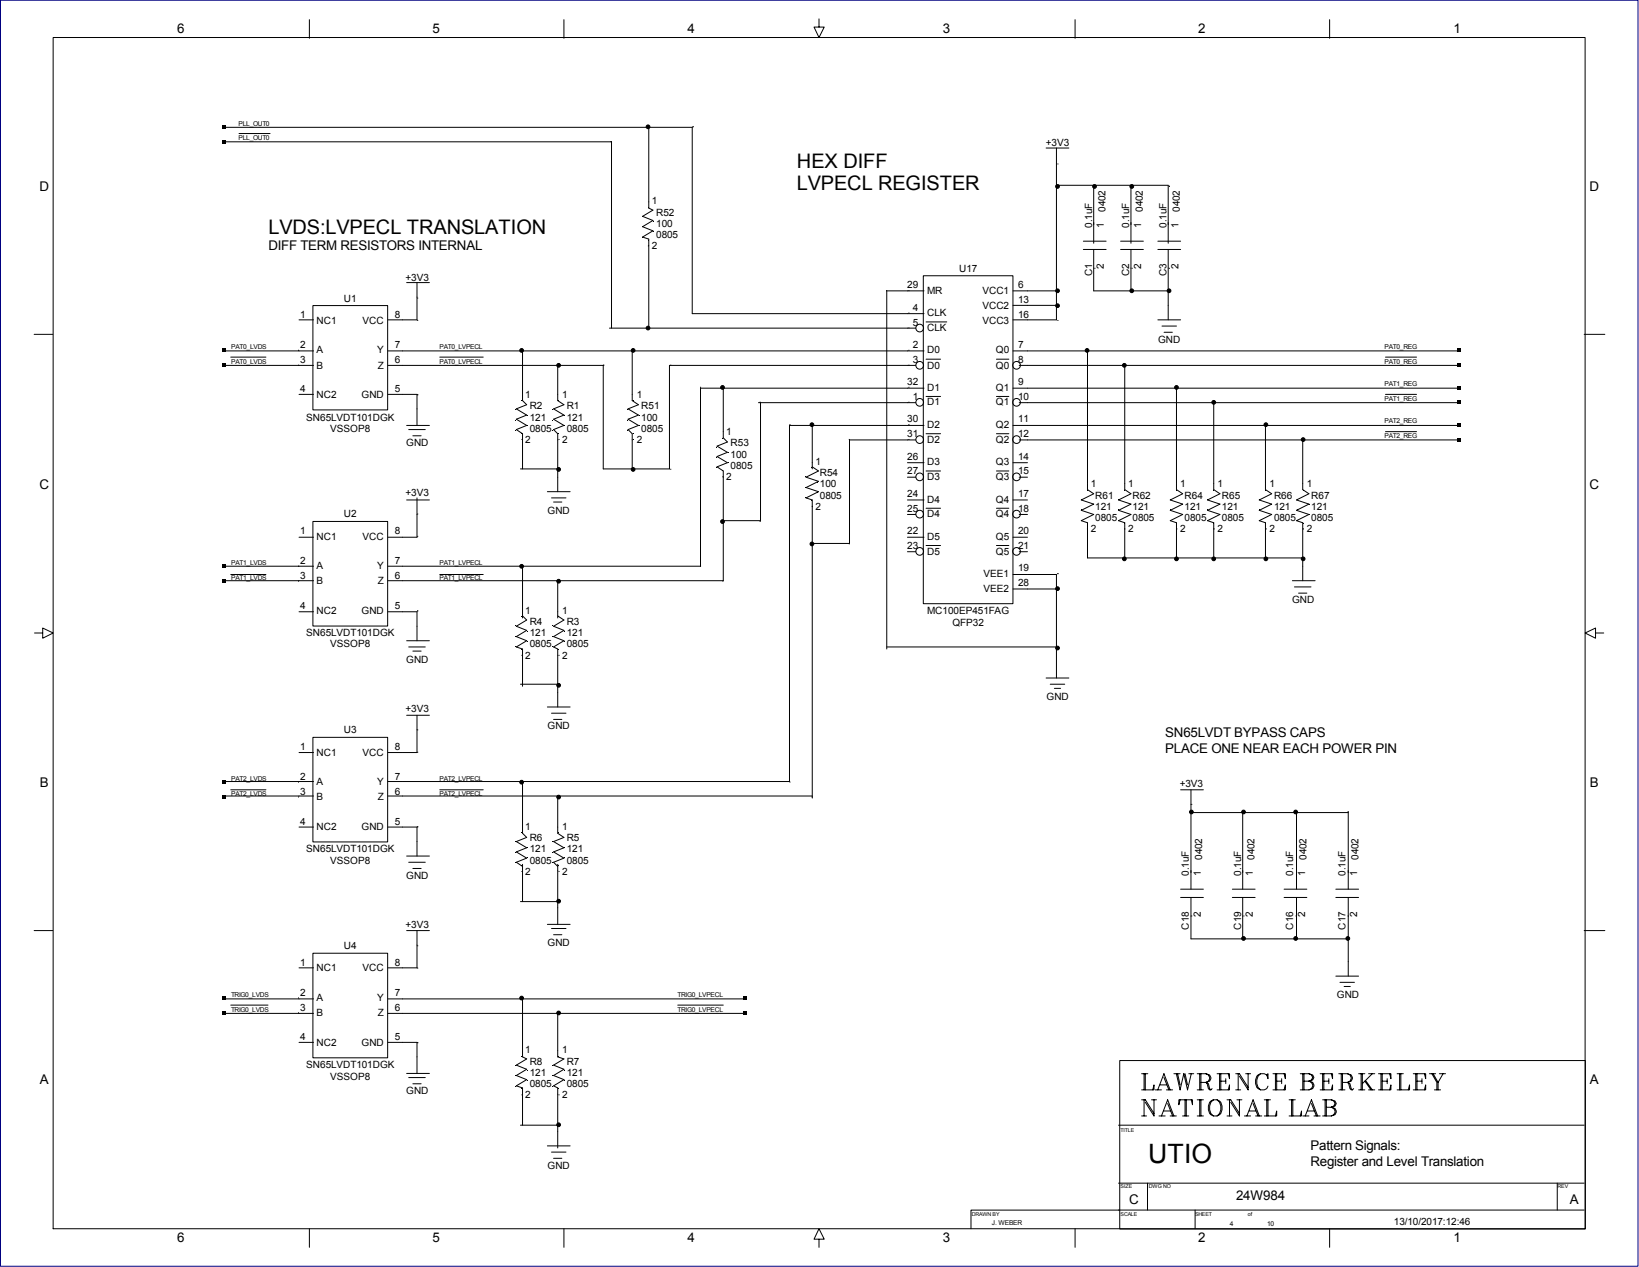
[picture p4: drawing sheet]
<svg xmlns="http://www.w3.org/2000/svg" width="279mm" height="216mm" viewBox="0 0 279 216" stroke-linecap="round" stroke-linejoin="round" font-family="sans-serif">
<path d="M.1 0h279.1v215.8h-279.1z" fill="none" stroke="#000080" stroke-width=".17"/>
<g fill="none" stroke="#000" stroke-width=".17">
<path d="M9.1 6.4h261.1v203h-261.1zM52.7 3.4v3.1M96.1 3.4v3.1M139.6 3.2v1.4h.9l-.9 1.8-.8-1.8h.8M183.3 3.4v3.1M226.7 3.4v3.1M38.3 21.7h79.7v31.7h39.5M38.3 24.2h65.9v31.7M40.7 22.8h5.3M110.6 21.7v13.8l.7 .3-1.8 1.1 1.8 .7-1.8 1 1.8 .7-1.8 1.1 1.1 .3v15.2M178.3 25.2h3.9M180.1 25.2v29.3h-7.4"/>
<path d="M180.1 31.6h19v9.9M186.4 31.6v9.9M192.8 31.6v9.9M5.8 57h3.2M38.3 59.8h15.1M51 54.5h2.4M53.3 52.1h12.8v17.7h-12.8zM66.1 59.8h91.4M69.3 48.2h3.9M71.1 48.2v6.3h-5M89.1 59.8v8.5l.7 .7-1.8 .7 1.8 1-1.8 .7 1.8 1.1-1.8 .7 1.1 .7v6M103.9 55.9h52.2"/>
<path d="M107.8 59.8v8.5l1 .7-1.7 .7 1.7 1-1.7 .7 1.7 1.1-1.7 .7 .7 .7v6M157.4 47h15.3v55.9h-15.3zM157.5 49.6h-6.3v61M157.9 54.9h3.5M172.7 52h7.4M172.7 49.6h7.4M172.7 59.8h76.2M184.7 42.5h3.9M184.7 41.1h3.9M185.4 59.8v23.6l1 .7-2.1 1.1 2.1 .7-2.1 1.1 2.1 .7-2.1 1 1.1 .4v6h36.7M186.4 42.5v7.1h12.7M191 42.5h3.9"/>
<path d="M191 41.1h3.9M192.8 42.5v7.1M197.4 54.5h3.9M197.4 42.5h3.9M197.4 41.1h3.9M198.1 55.6h2.5M198.4 56.6h1.4M199.1 42.5v12M270.1 57h3.5M38.3 62.3h15.1M39.3 60.9h6M51 67.2h2.4"/>
<path d="M66.1 62.3h36.7v17.6h11.3v-17.6h42M66.1 67.2h5v5.3M69.3 72.5h3.9M69.7 73.2h2.8M70.4 74.3h1.4M75 60.9h7.4M88.7 79.9h6.4M95.1 62.3v6l1 .7-1.7 .7 1.7 1-1.7 .7 1.7 1.1-1.7 .7 .7 .7v9.9M123.3 66.1v8.5l.7 .7-1.8 .7 1.8 1.1-1.8 .7 1.8 1-1.8 .8 1.1 .7v18.7h-57.2M129.3 68.6h26.8M129.6 68.6v20.1h-6.7M138.5 72.5v7.4"/>
<path d="M138.5 79.6l1 .7-2.1 1 2.1 .7-2.1 1.1 2.1 .7-2.1 1 1.1 .4v50.8M154.7 78.8h2.8M156.1 75h-11.3v17.6h-6.3M157.5 72.5h-22.9v60.7h-68.5M157.5 66.1h-38.1v30.4h-53.3M157.9 61.2h2.4M157.9 67.6h2.4M157.9 73.9h2.4M169.9 61.2h2.1M169.9 67.6h2.1M169.9 73.9h2.1M172.7 78.8h2.5"/>
<path d="M172.7 72.5h76.2M172.7 66.1h76.2M173.7 62.3h75.2M173.7 68.6h75.2M173.7 75h75.2M191.7 62.3v21.1l1.1 .7-2.1 1.1 2.1 .7-2.1 1.1 2.1 .7-2.1 1 1 .4v6M200.6 66.1v17.3l1 .7-2.1 1.1 2.1 .7-2.1 1.1 2.1 .7-2.1 1 1.1 .4v6M206.9 68.6v14.8l1.1 .7-2.2 1.1 2.2 .7-2.2 1.1 2.2 .7-2.2 1 1.1 .4v6M215.7 72.5v10.9l1.1 .7-2.1 1.1 2.1 .7-2.1 1.1 2.1 .7-2.1 1 1 .4v6M222.1 75v8.4l1 .7-2.1 1.1 2.1 .7-2.1 1.1 2.1 .7-2.1 1 1.1 .4v9.9M236.2 60.9h5.3M236.2 67.2h5.3"/>
<path d="M236.2 73.6h5.3M38.3 99h15.1M38.3 96.5h15.1M39.3 97.9h6M51 91.5h2.4M53.3 88.9h12.8v17.8h-12.8zM69.3 85.2h3.9M71.1 84.8v6.7h-5M75 97.9h7.4M89.1 96.5v8.8M93.3 83.8h3.9M94 84.8h2.5"/>
<path d="M94.4 85.5h1.4M95.1 99v6.3M154.7 91.5h2.8M154.7 85.2h2.8M154.7 81.3h1.4M154.7 87.7h1.4M154.7 94h1.4M157.9 80.3h2.4M157.9 86.6h2.4M157.9 93h2.4M169.9 80.3h2.1M169.9 86.6h2.1"/>
<path d="M169.9 93h2.1M172.7 97.9h7.4v17.6M172.7 91.5h2.5M172.7 85.2h2.5M173.7 81.3h1.5M173.7 87.7h1.5M173.7 94h1.5M220.3 99h3.9M5.9 107.9h1.4v-.9l1.8 .9-1.8 .9v-.9M51 104.2h2.4M66.1 104.2h5v5M69.3 109.2h3.9"/>
<path d="M69.7 110.2h2.8M70.4 110.9h1.4M88.7 116.6h6.4M89.1 105l.7 .7-1.8 1 1.8 .7-1.8 1.1 1.8 .7-1.8 1 1.1 .4v6.3M95.1 105l1 .7-1.7 1 1.7 .7-1.7 1.1 1.7 .7-1.7 1 .7 .4v9.9M151.2 110.2h28.9M172.7 100.4h7.4M178.3 115.5h3.9M179 116.6h2.5M179.7 117.3h1.1M220.7 100h2.8M221.4 101.1h1.4"/>
<path d="M272 107.9v-.9l-1.8 .9 1.8 .9v-.9h1.4M38.3 133.2h15.1M38.3 135.6h15.1M39.3 134.6h6M51 128.2h2.4M53.3 125.6h12.8v17.9h-12.8zM66.1 135.6h72.4M69.3 121.9h3.9M71.1 121.9v6.3h-5M75 134.6h7.4M89.1 133.2v8.8l.7 .7-1.8 .7 1.8 1.1-1.8 .7 1.8 1-1.8 .7 1.1 .7M93.3 120.5h3.9"/>
<path d="M94 121.5h2.5M94.4 122.6h1.4M95.1 135.6v6.4l1 .7-1.7 .7 1.7 1.1-1.7 .7 1.7 1-1.7 .7 .7 .7M201.3 134.6h3.8M203 134.6v16.9M203 138.5h26.8v13M211.8 138.5v13M221 138.5v13M5.8 158.6h3.2M51 140.9h2.4M66.1 140.9h5v5M69.3 158.6h3.9"/>
<path d="M69.3 145.9h3.9M69.7 146.9h2.8M70.4 148h1.4M71.1 158.6v6.3h-5M88.7 153.6h6.4M89.1 147.3v6.3M93.3 157.5h3.9M94 158.2h2.5M94.4 159.3h1.4M95.1 147.3v10.2M201.3 152.9h3.8M201.3 151.5h3.8"/>
<path d="M203 152.9v7.1h26.8M210.1 152.9h3.9M210.1 151.5h3.9M211.8 152.9v7.1M218.9 152.9h3.9M218.9 151.5h3.9M221 152.9v7.1M227.7 152.9h3.9M227.7 151.5h3.9M229.8 152.9v13.4M270.1 158.6h3.5M38.3 170.2h15.1"/>
<path d="M38.3 172.7h15.1M39.3 171.3h6.4M51 164.9h2.4M51 177.6h2.4M53.3 162.4h12.8v17.9h-12.8zM66.1 177.6h5v5.3M66.1 170.2h60.7M66.1 172.7h60.7M89.1 170.2v9.9l.7 .3-1.8 1.1 1.8 .7-1.8 1.1 1.8 .7-1.8 1 1.1 .4v6.3M95.1 172.7v7.4l1 .3-1.7 1.1 1.7 .7-1.7 1.1 1.7 .7-1.7 1 .7 .4v10.2M115.5 171.3h7.8M227.7 166.3h3.9"/>
<path d="M228.4 167.4h2.5M229.1 168.1h1.1M69.3 182.9h3.9M69.7 183.6h2.8M70.4 184.7h1.4M88.7 191.7h6.4M93.3 195.3h3.9M94 196.3h2.5M94.4 197.4h1.4M190.7 191.7h79.4M190.9 180.7h79.4v28.7h-79.4zM194.6 185.7h2.1v-.8l-.2 .8"/>
<path d="M194.6 183h1.1M194.6 190.2h.9M194.6 187.4h.6l1.5 2.3M195 183v2.7M195 187.4v2.8M195.2 183v2.7M196.3 187.4h.8M196.7 187.4v2.8l-1.5-2.4M196.9 185.7h1.1M197.4 185.7l1-2.7 1.1 2.7M197.6 190.2h1M197.8 184.9h1"/>
<path d="M198 190.2l1.1-2.8 1 2.8M198.4 183.6l.9 2.1M198.4 189.3h1.1M198.8 185.7h1.1M199.1 188l.8 2.2M199.5 190.2h1M200.1 183h1.1M200.5 183l.7 2.7 .6-2.7 .6 2.7 .7-2.7M200.7 183l.5 1.9M201.2 187.4l-.2 .9v-.9h2.3v.9l-.2-.9M201.6 190.2h1M202 183l.4 1.9"/>
<path d="M202 187.4v2.8M202.2 187.4v2.8M202.6 183h.9M204.1 183h1.5l.6 .2 .2 .4-.2 .6-.6 .2h-.9M204.1 185.7h1M204.1 190.2h1M204.1 187.4h1M204.5 183v2.7M204.5 187.4v2.8M204.7 183v2.7M204.7 187.4v2.8M205.6 184.4l.4 .3 .2 .8 .2 .2"/>
<path d="M205.6 184.4l.2 .3 .2 .8 .2 .2h.2l.2-.2M205.6 183l.4 .2 .2 .4-.2 .6-.4 .2M206.4 187.6a1.25 1.25 0 0 1 1.5 0 1.25 1.25 0 0 1 .4 1.5 1.17 1.17 0 0 1-1.1 1.1 1.17 1.17 0 0 1-1.2-1.1v-.6l.2-.7zM206.8 187.4a1.76 1.76 0 0 0 0 2.8M207.5 185.7h2.1v-.8l-.2 .8M207.5 183h2.1v.8l-.2-.8M207.5 187.4a1.76 1.76 0 0 1 0 2.8M207.9 183v2.7M208.1 184.2h.9M208.1 183v2.7M209 183.8v.9M209.2 190.2h.8"/>
<path d="M209.2 187.4h.6l1.5 2.3M209.6 187.4v2.8M210.7 183h.6l1.5 2.3M210.7 185.7h.8M210.9 187.4h.8M211.1 183v2.7M211.3 187.4v2.8l-1.5-2.4M212.1 190.2h1.1M212.3 183h.9M212.6 190.2l1-2.8 1.1 2.8M212.8 183v2.7l-1.5-2.3M213 189.3h1"/>
<path d="M213.6 188l.9 2.2M214 190.2h1.1M214.9 183a1.76 1.76 0 0 0 0 2.7M215.5 190.2h2.1v-.9l-.2 .9M215.5 187.4h1.1M215.9 183.2l.3-.2v.8l-.3-.6a1.25 1.25 0 0 0-1.5 0 1.25 1.25 0 0 0-.4 1.5 1.17 1.17 0 0 0 .7 1 1.17 1.17 0 0 0 1.2-.2l.3-.4M215.9 187.4v2.8M216.2 187.4v2.8M217 185.7h2.1v-.8l-.2 .8M217 183h2.1v.8l-.2-.8M217.4 183v2.7M217.6 184.2h.9"/>
<path d="M217.6 183v2.7M218.5 183.8v.9M219.8 190.2h2.1v-.9l-.2 .9M219.8 187.4h1M220.2 187.4v2.8M220.4 187.4v2.8M221.7 183h1.4l.7 .2 .2 .4-.2 .4-.7 .2M222.1 183v2.7M222.1 190.2h1M222.3 184.2h.8l.7 .2 .2 .7-.2 .4-.7 .2h-1.4M222.3 183v2.7M222.5 190.2l1.1-2.8 1 2.8"/>
<path d="M222.9 189.3h1.1M223.1 184.2l.5 .2 .2 .5-.2 .6-.5 .2M223.1 183l.5 .2 .2 .4-.2 .4-.5 .2M223.6 188l.8 2.2M224 190.2h1M225 185.7h2.2v-.8l-.3 .8M225 183h2.2v.8l-.3-.8M225.5 187.4h1.4l.7 .2 .2 .4-.2 .5-.7 .2M225.5 183v2.7M225.7 184.2h.8M225.7 183v2.7M225.9 187.4v2.8"/>
<path d="M226.1 188.7h.8l.7 .2 .2 .6-.2 .4-.7 .3h-1.4M226.1 187.4v2.8M226.5 183.8v.9M226.9 188.7l.5 .2 .2 .4-.2 .6-.5 .3M226.9 187.4l.5 .2 .2 .4-.2 .5-.5 .2M228.2 183h1.5l.6 .2 .2 .4-.2 .6-.6 .2h-.8M228.2 185.7h1.1M228.6 183v2.7M228.9 183v2.7M229.7 184.4l.4 .3 .2 .8 .2 .2M229.7 184.4l.2 .3 .2 .8 .2 .2h.2l.3-.2M229.7 183l.4 .2 .2 .4-.2 .6-.4 .2"/>
<path d="M231.6 183h1.1M231.6 185.7h1.1M232 183v2.7M232.2 183v2.7M232.7 184.2l1 1.5M232.9 184.2l1 1.5M233.3 183h1.1M233.3 185.7h1.1M233.9 183l-1.7 1.7M235 185.7h2.1v-.8l-.2 .8M235 183h2.1v.8l-.2-.8M235.4 183v2.7"/>
<path d="M235.6 184.2h.9M235.6 183v2.7M236.5 183.8v.9M238.2 185.7h2.1v-.8l-.2 .8M238.2 183h1M238.6 183v2.7M238.8 183v2.7M240.9 185.7h2.1v-.8l-.2 .8M240.9 183h2.1v.8l-.2-.8M241.3 183v2.7M241.6 184.2h.8M241.6 183v2.7"/>
<path d="M242.4 183.8v.9M243.7 183h1M244.1 183l.8 1.4v1.3M244.3 183l.9 1.4M244.5 185.7h1.1M245.4 183h1M246 183l-.8 1.4v1.3M52.7 209.4v3.1M96.1 209.4v3.1M139.6 211.2h.9l-.9-1.8-.8 1.8h.8v1.4M183.3 209.4v3.1M190.7 201.6h79.4"/>
<path d="M190.7 206.2h79.4M190.9 206.2h-25.4v3.2M195.6 201.6v4.6M203.7 206.2v3.2M226.7 209.4v3.1M265.5 201.6v4.6"/>
<circle cx="110.5" cy="21.6" r=".32"/>
<circle cx="180.3" cy="31.8" r=".32"/>
<circle cx="186.6" cy="31.8" r=".32"/>
<circle cx="192.9" cy="31.8" r=".32"/>
<circle cx="88.9" cy="59.7" r=".32"/>
<circle cx="107.9" cy="59.7" r=".32"/>
<circle cx="110.5" cy="55.9" r=".32"/>
<circle cx="156.8" cy="55.9" r=".66"/>
<circle cx="180.3" cy="52.1" r=".32"/>
<circle cx="180.3" cy="49.6" r=".32"/>
<circle cx="185.3" cy="59.7" r=".32"/>
<circle cx="192.9" cy="49.6" r=".32"/>
<circle cx="199.3" cy="49.6" r=".32"/>
<circle cx="95.2" cy="80" r=".32"/>
<circle cx="95.2" cy="62.3" r=".32"/>
<circle cx="107.9" cy="80" r=".32"/>
<circle cx="123.2" cy="66" r=".32"/>
<circle cx="138.4" cy="72.4" r=".32"/>
<circle cx="156.8" cy="68.6" r=".66"/>
<circle cx="156.8" cy="74.9" r=".66"/>
<circle cx="156.8" cy="62.3" r=".66"/>
<circle cx="173.3" cy="68.6" r=".66"/>
<circle cx="173.3" cy="74.9" r=".66"/>
<circle cx="173.3" cy="62.3" r=".66"/>
<circle cx="191.7" cy="62.3" r=".32"/>
<circle cx="200.6" cy="66" r=".32"/>
<circle cx="206.9" cy="68.6" r=".32"/>
<circle cx="215.8" cy="72.4" r=".32"/>
<circle cx="222.1" cy="74.9" r=".32"/>
<circle cx="88.9" cy="96.5" r=".32"/>
<circle cx="95.2" cy="99" r=".32"/>
<circle cx="123.2" cy="88.9" r=".32"/>
<circle cx="138.4" cy="92.7" r=".32"/>
<circle cx="156.8" cy="81.3" r=".66"/>
<circle cx="156.8" cy="87.6" r=".66"/>
<circle cx="156.8" cy="94" r=".66"/>
<circle cx="173.3" cy="87.6" r=".66"/>
<circle cx="173.3" cy="81.3" r=".66"/>
<circle cx="173.3" cy="94" r=".66"/>
<circle cx="191.7" cy="95.2" r=".32"/>
<circle cx="200.6" cy="95.2" r=".32"/>
<circle cx="206.9" cy="95.2" r=".32"/>
<circle cx="215.8" cy="95.2" r=".32"/>
<circle cx="222.1" cy="95.2" r=".32"/>
<circle cx="95.2" cy="116.8" r=".32"/>
<circle cx="180.3" cy="110.4" r=".32"/>
<circle cx="180.3" cy="100.3" r=".32"/>
<circle cx="88.9" cy="133.3" r=".32"/>
<circle cx="95.2" cy="135.8" r=".32"/>
<circle cx="203.1" cy="138.4" r=".32"/>
<circle cx="212" cy="138.4" r=".32"/>
<circle cx="220.9" cy="138.4" r=".32"/>
<circle cx="95.2" cy="153.6" r=".32"/>
<circle cx="212" cy="159.9" r=".32"/>
<circle cx="220.9" cy="159.9" r=".32"/>
<circle cx="229.8" cy="159.9" r=".32"/>
<circle cx="88.9" cy="170.1" r=".32"/>
<circle cx="95.2" cy="172.6" r=".32"/>
<circle cx="95.2" cy="191.7" r=".32"/>
</g>
<g fill="#000">
<circle cx="110.5" cy="21.6" r=".33"/>
<circle cx="180.3" cy="31.8" r=".33"/>
<circle cx="186.6" cy="31.8" r=".33"/>
<circle cx="192.9" cy="31.8" r=".33"/>
<circle cx="88.9" cy="59.7" r=".33"/>
<circle cx="107.9" cy="59.7" r=".33"/>
<circle cx="110.5" cy="55.9" r=".33"/>
<circle cx="180.3" cy="49.6" r=".33"/>
<circle cx="180.3" cy="52.1" r=".33"/>
<circle cx="185.3" cy="59.7" r=".33"/>
<circle cx="192.9" cy="49.6" r=".33"/>
<circle cx="199.3" cy="49.6" r=".33"/>
<circle cx="95.2" cy="62.3" r=".33"/>
<circle cx="95.2" cy="80" r=".33"/>
<circle cx="107.9" cy="80" r=".33"/>
<circle cx="123.2" cy="66" r=".33"/>
<circle cx="138.4" cy="72.4" r=".33"/>
<circle cx="191.7" cy="62.3" r=".33"/>
<circle cx="200.6" cy="66" r=".33"/>
<circle cx="206.9" cy="68.6" r=".33"/>
<circle cx="215.8" cy="72.4" r=".33"/>
<circle cx="222.1" cy="74.9" r=".33"/>
<circle cx="88.9" cy="96.5" r=".33"/>
<circle cx="95.2" cy="99" r=".33"/>
<circle cx="123.2" cy="88.9" r=".33"/>
<circle cx="138.4" cy="92.7" r=".33"/>
<circle cx="191.7" cy="95.2" r=".33"/>
<circle cx="200.6" cy="95.2" r=".33"/>
<circle cx="206.9" cy="95.2" r=".33"/>
<circle cx="215.8" cy="95.2" r=".33"/>
<circle cx="222.1" cy="95.2" r=".33"/>
<circle cx="95.2" cy="116.8" r=".33"/>
<circle cx="180.3" cy="110.4" r=".33"/>
<circle cx="180.3" cy="100.3" r=".33"/>
<circle cx="88.9" cy="133.3" r=".33"/>
<circle cx="95.2" cy="135.8" r=".33"/>
<circle cx="203.1" cy="138.4" r=".33"/>
<circle cx="212" cy="138.4" r=".33"/>
<circle cx="220.9" cy="138.4" r=".33"/>
<circle cx="95.2" cy="153.6" r=".33"/>
<circle cx="212" cy="159.9" r=".33"/>
<circle cx="220.9" cy="159.9" r=".33"/>
<circle cx="229.8" cy="159.9" r=".33"/>
<circle cx="88.9" cy="170.1" r=".33"/>
<circle cx="95.2" cy="172.6" r=".33"/>
<circle cx="95.2" cy="191.7" r=".33"/>
</g>
<g fill="#000">
<path d="M37.8 23.8h.7v.7h-.7zM37.8 21.3h.7v.7h-.7zM37.8 59.4h.7v.6h-.7zM248.5 59.4h.6v.6h-.6zM37.8 61.9h.7v.7h-.7zM248.5 72.1h.6v.6h-.6zM248.5 74.6h.6v.7h-.6zM248.5 68.2h.6v.7h-.6zM248.5 65.7h.6v.7h-.6zM248.5 61.9h.6v.7h-.6zM37.8 96.1h.7v.7h-.7zM37.8 98.7h.7v.7h-.7z"/>
<path d="M37.8 132.9h.7v.7h-.7zM37.8 135.5h.7v.6h-.7zM37.8 169.8h.7v.6h-.7zM37.8 172.3h.7v.6h-.7zM126.6 169.8h.7v.6h-.7zM126.6 172.3h.7v.6h-.7z"/>
</g>
<text font-size="4.5" x="195.7" y="198.2">UTIO</text>
<g font-size="3.4">
<text x="135.8" y="28.6">HEX DIFF</text>
<text x="135.8" y="32.3">LVPECL REGISTER</text>
<text x="45.8" y="39.9">LVDS:LVPECL TRANSLATION</text>
</g>
<g font-size="2.3">
<text x="30.2" y="5.6">6</text>
<text x="73.7" y="5.6">5</text>
<text x="117.2" y="5.6">4</text>
<text x="160.7" y="5.6">3</text>
<text x="204.3" y="5.6">2</text>
<text x="247.8" y="5.6">1</text>
<text x="6.7" y="32.5">D</text>
<text x="270.9" y="32.5">D</text>
<text x="45.8" y="42.7">DIFF TERM RESISTORS INTERNAL</text>
<text x="6.7" y="83.3">C</text>
<text x="270.9" y="83.3">C</text>
<text x="198.6" y="125.6">SN65LVDT BYPASS CAPS</text>
<text x="198.6" y="128.3">PLACE ONE NEAR EACH POWER PIN</text>
<text x="6.8" y="134">B</text>
<text x="271" y="134">B</text>
<text x="6.8" y="184.8">A</text>
<text x="271" y="184.8">A</text>
<text x="223.4" y="196">Pattern Signals:</text>
<text x="223.4" y="198.7">Register and Level Translation</text>
<text x="192.5" y="205.2">C</text>
<text x="210.7" y="204.4">24W984</text>
<text x="267.6" y="205.2">A</text>
<text x="30.2" y="211.7">6</text>
<text x="73.7" y="211.7">5</text>
<text x="117.2" y="211.7">4</text>
<text x="160.7" y="211.7">3</text>
<text x="204.3" y="211.7">2</text>
<text x="247.8" y="211.7">1</text>
</g>
<g font-size="1.7">
<text x="178.3" y="25">+3V3</text>
<text x="111.1" y="34.8">1</text>
<text x="111.9" y="36.8">R52</text>
<text x="111.9" y="40.6">0805</text>
<text x="111.9" y="38.7">100</text>
<text x="186.2" y="38.8" transform="rotate(-90 186.2 38.8)">0.1uF</text>
<text x="188.2" y="38.8" transform="rotate(-90 188.2 38.8)">1</text>
<text x="188.4" y="36.1" transform="rotate(-90 188.4 36.1)">0402</text>
<text x="192.5" y="38.8" transform="rotate(-90 192.5 38.8)">0.1uF</text>
<text x="194.5" y="38.8" transform="rotate(-90 194.5 38.8)">1</text>
<text x="194.8" y="36.1" transform="rotate(-90 194.8 36.1)">0402</text>
<text x="198.9" y="38.8" transform="rotate(-90 198.9 38.8)">0.1uF</text>
<text x="200.9" y="38.8" transform="rotate(-90 200.9 38.8)">1</text>
<text x="201.1" y="36.1" transform="rotate(-90 201.1 36.1)">0402</text>
<text x="69.1" y="47.8">+3V3</text>
<text x="111.1" y="42.5">2</text>
<text x="163.5" y="46.3">U17</text>
<text x="186.2" y="47.1" transform="rotate(-90 186.2 47.1)">C1</text>
<text x="188.2" y="45.9" transform="rotate(-90 188.2 45.9)">2</text>
<text x="192.5" y="47.1" transform="rotate(-90 192.5 47.1)">C2</text>
<text x="194.5" y="45.9" transform="rotate(-90 194.5 45.9)">2</text>
<text x="198.9" y="47.1" transform="rotate(-90 198.9 47.1)">C3</text>
<text x="200.9" y="45.9" transform="rotate(-90 200.9 45.9)">2</text>
<text x="58.6" y="51.4">U1</text>
<text x="154.7" y="49.1">29</text>
<text x="155.6" y="52.9">4</text>
<text x="158" y="50.1">MR</text>
<text x="158" y="53.9">CLK</text>
<text x="167.5" y="50.1">VCC1</text>
<text x="167.5" y="52.6">VCC2</text>
<text x="173.5" y="49.1">6</text>
<text x="173.5" y="51.7">13</text>
<text x="51.1" y="59.3">2</text>
<text x="51.1" y="54.2">1</text>
<text x="54" y="55.1">NC1</text>
<text x="61.8" y="55.1">VCC</text>
<text x="67.3" y="59.3">7</text>
<text x="67.3" y="54.2">8</text>
<text x="155.6" y="59.3">2</text>
<text x="155.6" y="55.5">5</text>
<text x="158" y="56.5">CLK</text>
<text x="167.5" y="55.1">VCC3</text>
<text x="173.5" y="54.2">16</text>
<text x="173.5" y="59.3">7</text>
<text x="197.4" y="58.4">GND</text>
<text x="51.1" y="61.8">3</text>
<text x="54" y="60.2">A</text>
<text x="54" y="62.8">B</text>
<text x="64.3" y="60.2">Y</text>
<text x="64.4" y="62.8">Z</text>
<text x="67.3" y="61.8">6</text>
<text x="154.7" y="65.6">32</text>
<text x="155.6" y="61.8">3</text>
<text x="158" y="62.8">D0</text>
<text x="158" y="60.2">D0</text>
<text x="169.8" y="60.2">Q0</text>
<text x="169.8" y="62.8">Q0</text>
<text x="173.5" y="61.8">8</text>
<text x="173.5" y="65.6">9</text>
<text x="51.1" y="66.9">4</text>
<text x="52.2" y="71.7">SN65LVDT101DGK</text>
<text x="54" y="67.8">NC2</text>
<text x="61.6" y="67.8">GND</text>
<text x="67.3" y="66.9">5</text>
<text x="89.5" y="67.8">1</text>
<text x="90.3" y="71.7">121</text>
<text x="90.3" y="69.8">R2</text>
<text x="95.9" y="67.8">1</text>
<text x="96.6" y="69.8">R1</text>
<text x="96.6" y="71.7">121</text>
<text x="108.6" y="67.8">1</text>
<text x="109.3" y="71.7">100</text>
<text x="109.3" y="69.8">R51</text>
<text x="154.7" y="72">30</text>
<text x="155.6" y="68.1">1</text>
<text x="158" y="69.1">D1</text>
<text x="158" y="66.6">D1</text>
<text x="169.8" y="66.6">Q1</text>
<text x="169.8" y="69.1">Q1</text>
<text x="173.5" y="72">11</text>
<text x="173.5" y="68.1">10</text>
<text x="56.3" y="73.6">VSSOP8</text>
<text x="69.3" y="76.1">GND</text>
<text x="89.5" y="75.5">2</text>
<text x="90.3" y="73.6">0805</text>
<text x="95.9" y="75.5">2</text>
<text x="96.6" y="73.6">0805</text>
<text x="108.6" y="75.5">2</text>
<text x="109.3" y="73.6">0805</text>
<text x="123.8" y="74.2">1</text>
<text x="124.6" y="78">100</text>
<text x="124.6" y="76.1">R53</text>
<text x="154.7" y="74.5">31</text>
<text x="158" y="75.5">D2</text>
<text x="158" y="72.9">D2</text>
<text x="169.8" y="72.9">Q2</text>
<text x="169.8" y="75.5">Q2</text>
<text x="173.5" y="74.5">12</text>
<text x="123.8" y="81.8">2</text>
<text x="124.6" y="79.9">0805</text>
<text x="139" y="79.2">1</text>
<text x="139.8" y="83">100</text>
<text x="139.8" y="81.1">R54</text>
<text x="154.7" y="78.3">26</text>
<text x="154.7" y="80.8">27</text>
<text x="158" y="81.8">D3</text>
<text x="158" y="79.2">D3</text>
<text x="169.8" y="79.2">Q3</text>
<text x="169.8" y="81.8">Q3</text>
<text x="173.5" y="78.3">14</text>
<text x="173.5" y="80.8">15</text>
<text x="185.9" y="83">1</text>
<text x="192.3" y="83">1</text>
<text x="201.2" y="83">1</text>
<text x="207.5" y="83">1</text>
<text x="216.4" y="83">1</text>
<text x="222.8" y="83">1</text>
<text x="58.6" y="88.1">U2</text>
<text x="69.1" y="84.6">+3V3</text>
<text x="93.4" y="87.5">GND</text>
<text x="139" y="86.9">2</text>
<text x="139.8" y="85">0805</text>
<text x="154.7" y="84.7">24</text>
<text x="154.7" y="87.2">25</text>
<text x="158" y="88.1">D4</text>
<text x="158" y="85.6">D4</text>
<text x="169.8" y="85.6">Q4</text>
<text x="169.8" y="88.1">Q4</text>
<text x="173.5" y="84.7">17</text>
<text x="173.5" y="87.2">18</text>
<text x="186.7" y="85">R61</text>
<text x="186.7" y="86.9">121</text>
<text x="186.7" y="88.8">0805</text>
<text x="193.1" y="85">R62</text>
<text x="193.1" y="88.8">0805</text>
<text x="193.1" y="86.9">121</text>
<text x="201.9" y="85">R64</text>
<text x="201.9" y="86.9">121</text>
<text x="201.9" y="88.8">0805</text>
<text x="208.3" y="85">R65</text>
<text x="208.3" y="86.9">121</text>
<text x="208.3" y="88.8">0805</text>
<text x="217.2" y="85">R66</text>
<text x="217.2" y="86.9">121</text>
<text x="217.2" y="88.8">0805</text>
<text x="223.5" y="85">R67</text>
<text x="223.5" y="86.9">121</text>
<text x="223.5" y="88.8">0805</text>
<text x="51.1" y="91">1</text>
<text x="54" y="91.9">NC1</text>
<text x="61.8" y="91.9">VCC</text>
<text x="67.3" y="91">8</text>
<text x="154.7" y="93.5">23</text>
<text x="154.7" y="91">22</text>
<text x="158" y="94.5">D5</text>
<text x="158" y="91.9">D5</text>
<text x="169.8" y="91.9">Q5</text>
<text x="169.8" y="94.5">Q5</text>
<text x="173.5" y="91">20</text>
<text x="173.5" y="93.5">21</text>
<text x="185.9" y="90.7">2</text>
<text x="192.3" y="90.7">2</text>
<text x="201.2" y="90.7">2</text>
<text x="207.5" y="90.7">2</text>
<text x="216.4" y="90.7">2</text>
<text x="222.8" y="90.7">2</text>
<text x="51.1" y="98.6">3</text>
<text x="51.1" y="96.1">2</text>
<text x="54" y="97">A</text>
<text x="54" y="99.6">B</text>
<text x="64.3" y="97">Y</text>
<text x="64.4" y="99.6">Z</text>
<text x="67.3" y="98.6">6</text>
<text x="67.3" y="96.1">7</text>
<text x="167.7" y="100.9">VEE2</text>
<text x="167.7" y="98.3">VEE1</text>
<text x="173.5" y="99.9">28</text>
<text x="173.5" y="97.4">19</text>
<text x="51.1" y="103.7">4</text>
<text x="54" y="104.7">NC2</text>
<text x="61.6" y="104.7">GND</text>
<text x="67.3" y="103.7">5</text>
<text x="89.5" y="104.7">1</text>
<text x="90.3" y="106.6">R4</text>
<text x="95.9" y="104.7">1</text>
<text x="96.6" y="106.6">R3</text>
<text x="158" y="104.7">MC100EP451FAG</text>
<text x="162.4" y="106.7">QFP32</text>
<text x="220.3" y="102.8">GND</text>
<text x="52.2" y="108.4">SN65LVDT101DGK</text>
<text x="56.3" y="110.3">VSSOP8</text>
<text x="69.3" y="112.9">GND</text>
<text x="89.5" y="112.2">2</text>
<text x="90.3" y="110.3">0805</text>
<text x="90.3" y="108.4">121</text>
<text x="95.9" y="112.2">2</text>
<text x="96.6" y="110.3">0805</text>
<text x="96.6" y="108.4">121</text>
<text x="178.4" y="119.2">GND</text>
<text x="58.6" y="125">U3</text>
<text x="69.1" y="121.4">+3V3</text>
<text x="93.4" y="124.3">GND</text>
<text x="51.1" y="127.8">1</text>
<text x="54" y="128.8">NC1</text>
<text x="61.8" y="128.8">VCC</text>
<text x="67.3" y="127.8">8</text>
<text x="51.1" y="135.4">3</text>
<text x="51.1" y="132.9">2</text>
<text x="54" y="133.8">A</text>
<text x="54" y="136.3">B</text>
<text x="64.3" y="133.8">Y</text>
<text x="64.4" y="136.3">Z</text>
<text x="67.3" y="135.4">6</text>
<text x="67.3" y="132.9">7</text>
<text x="201.1" y="134.1">+3V3</text>
<text x="51.1" y="140.5">4</text>
<text x="54" y="141.4">NC2</text>
<text x="61.6" y="141.4">GND</text>
<text x="67.3" y="140.5">5</text>
<text x="89.5" y="141.4">1</text>
<text x="90.3" y="143.3">R6</text>
<text x="95.9" y="141.4">1</text>
<text x="96.6" y="143.3">R5</text>
<text x="52.2" y="145.2">SN65LVDT101DGK</text>
<text x="56.3" y="147.1">VSSOP8</text>
<text x="69.3" y="149.7">GND</text>
<text x="89.5" y="149.1">2</text>
<text x="90.3" y="147.1">0805</text>
<text x="90.3" y="145.2">121</text>
<text x="95.9" y="149.1">2</text>
<text x="96.6" y="147.1">0805</text>
<text x="96.6" y="145.2">121</text>
<text x="202.7" y="149.3" transform="rotate(-90 202.7 149.3)">0.1uF</text>
<text x="204.7" y="149.3" transform="rotate(-90 204.7 149.3)">1</text>
<text x="205" y="146.6" transform="rotate(-90 205 146.6)">0402</text>
<text x="211.6" y="149.3" transform="rotate(-90 211.6 149.3)">0.1uF</text>
<text x="213.6" y="149.3" transform="rotate(-90 213.6 149.3)">1</text>
<text x="213.8" y="146.6" transform="rotate(-90 213.8 146.6)">0402</text>
<text x="220.4" y="149.3" transform="rotate(-90 220.4 149.3)">0.1uF</text>
<text x="222.5" y="149.3" transform="rotate(-90 222.5 149.3)">1</text>
<text x="222.7" y="146.6" transform="rotate(-90 222.7 146.6)">0402</text>
<text x="229.3" y="149.3" transform="rotate(-90 229.3 149.3)">0.1uF</text>
<text x="231.3" y="149.3" transform="rotate(-90 231.3 149.3)">1</text>
<text x="231.6" y="146.6" transform="rotate(-90 231.6 146.6)">0402</text>
<text x="58.6" y="161.8">U4</text>
<text x="69.1" y="158.2">+3V3</text>
<text x="93.4" y="161.1">GND</text>
<text x="202.7" y="158.4" transform="rotate(-90 202.7 158.4)">C18</text>
<text x="204.7" y="156.2" transform="rotate(-90 204.7 156.2)">2</text>
<text x="211.6" y="158.4" transform="rotate(-90 211.6 158.4)">C19</text>
<text x="213.6" y="156.2" transform="rotate(-90 213.6 156.2)">2</text>
<text x="220.4" y="158.4" transform="rotate(-90 220.4 158.4)">C16</text>
<text x="222.5" y="156.2" transform="rotate(-90 222.5 156.2)">2</text>
<text x="229.3" y="158.4" transform="rotate(-90 229.3 158.4)">C17</text>
<text x="231.3" y="156.2" transform="rotate(-90 231.3 156.2)">2</text>
<text x="51.1" y="164.6">1</text>
<text x="54" y="165.5">NC1</text>
<text x="61.8" y="165.5">VCC</text>
<text x="67.3" y="164.6">8</text>
<text x="51.1" y="172.2">3</text>
<text x="51.1" y="169.7">2</text>
<text x="54" y="170.6">A</text>
<text x="54" y="173.2">B</text>
<text x="64.3" y="170.6">Y</text>
<text x="64.4" y="173.2">Z</text>
<text x="67.3" y="172.2">6</text>
<text x="67.3" y="169.7">7</text>
<text x="227.9" y="170">GND</text>
<text x="51.1" y="177.3">4</text>
<text x="54" y="178.2">NC2</text>
<text x="61.6" y="178.2">GND</text>
<text x="67.3" y="177.3">5</text>
<text x="89.5" y="179.5">1</text>
<text x="95.9" y="179.5">1</text>
<text x="52.2" y="182.1">SN65LVDT101DGK</text>
<text x="56.3" y="184">VSSOP8</text>
<text x="90.3" y="185.2">0805</text>
<text x="90.3" y="183.3">121</text>
<text x="90.3" y="181.4">R8</text>
<text x="96.6" y="185.2">0805</text>
<text x="96.6" y="181.4">R7</text>
<text x="96.6" y="183.3">121</text>
<text x="69.3" y="186.5">GND</text>
<text x="89.5" y="187.2">2</text>
<text x="95.9" y="187.2">2</text>
<text x="93.4" y="199.2">GND</text>
<text x="237.6" y="208.7">13/10/2017:12:46</text>
</g>
<g font-size="1.1">
<text x="40.7" y="21.4">PLL_OUT0</text>
<text x="40.7" y="23.9">PLL_OUT0</text>
<text x="39.4" y="59.5">PAT0_LVDS</text>
<text x="74.9" y="59.5">PAT0_LVPECL</text>
<text x="236" y="59.5">PAT0_REG</text>
<text x="39.4" y="62">PAT0_LVDS</text>
<text x="74.9" y="62">PAT0_LVPECL</text>
<text x="236" y="62">PAT0_REG</text>
<text x="236" y="65.8">PAT1_REG</text>
<text x="236" y="68.3">PAT1_REG</text>
<text x="236" y="72.2">PAT2_REG</text>
<text x="236" y="74.7">PAT2_REG</text>
<text x="39.4" y="96.3">PAT1_LVDS</text>
<text x="39.4" y="98.8">PAT1_LVDS</text>
<text x="74.9" y="96.3">PAT1_LVPECL</text>
<text x="74.9" y="98.8">PAT1_LVPECL</text>
<text x="39.4" y="133.1">PAT2_LVDS</text>
<text x="39.4" y="135.6">PAT2_LVDS</text>
<text x="74.9" y="133.1">PAT2_LVPECL</text>
<text x="74.9" y="135.6">PAT2_LVPECL</text>
<text x="39.4" y="169.8">TRIG0_LVDS</text>
<text x="39.4" y="172.4">TRIG0_LVDS</text>
<text x="115.5" y="169.8">TRIG0_LVPECL</text>
<text x="115.5" y="172.4">TRIG0_LVPECL</text>
<text x="169.1" y="208.7">J. WEBER</text>
<text x="209.7" y="208.9">4</text>
<text x="216" y="208.9">10</text>
</g>
<g font-size=".9">
<text x="191" y="192.8">TITLE</text>
<text x="191" y="202.4">SIZE</text>
<text x="195.8" y="202.4">DWG NO</text>
<text x="265.5" y="202.4">REV</text>
<text x="165.7" y="207.1">DRAWN BY</text>
<text x="191" y="207.1">SCALE</text>
<text x="203.7" y="207.1">SHEET</text>
<text x="212.7" y="207.3">of</text>
</g>
</svg>
